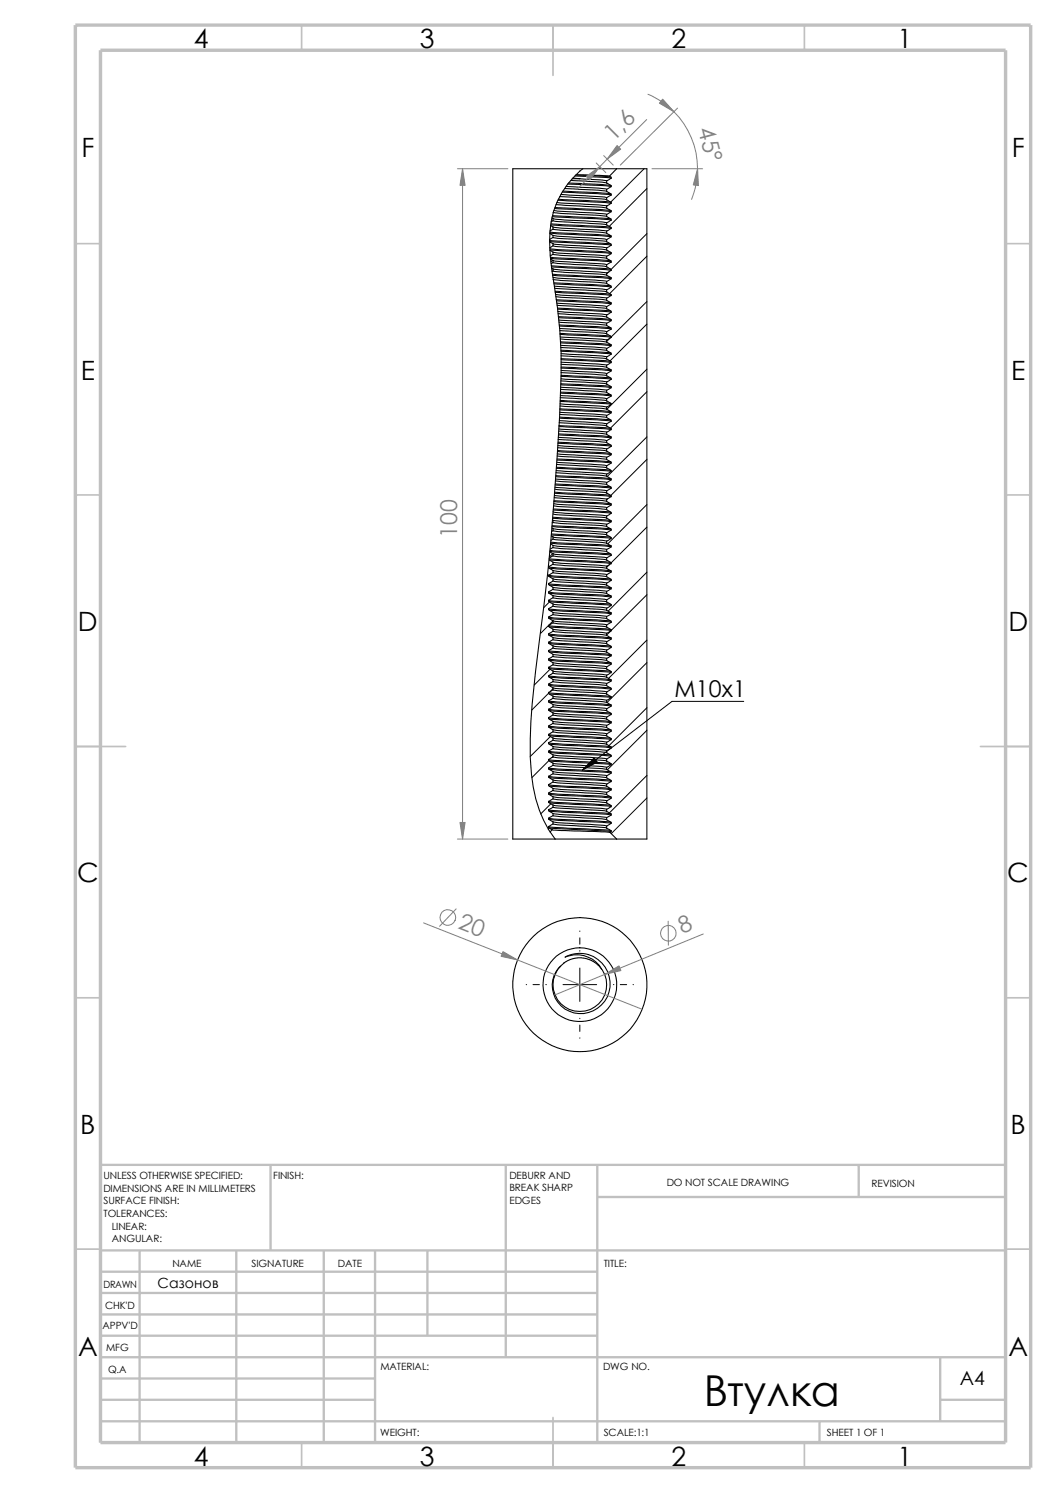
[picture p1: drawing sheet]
<svg xmlns="http://www.w3.org/2000/svg" width="210mm" height="297mm" viewBox="0 0 210 297" stroke-linecap="round" stroke-linejoin="round" font-family="sans-serif">
<g fill="none" stroke="#c0c0c0" stroke-width=".34">
<path d="M60 5v5M110 5v10M160 5v5M15 48.5h5M200 48.5h5M15 98.5h5M200 98.5h5M15 148.5h10M195 148.5h10M15 198.5h5M200 198.5h5M15 248.5h5"/>
<path d="M200 248.5h5M60 287v5M110 282v10M160 287v5"/>
</g>
<g fill="none" stroke="#c0c0c0" stroke-width=".47">
<path d="M53.8 231.7v17.1M100.6 231.7v38.3M118.8 231.7v55.3M118.8 238.1h81.2M170.8 231.7v6.4M200 231.7h-180v55.3M20 248.8h180M20 257.2h98.8M20 253h98.8M27.8 248.8v38.2M47 248.8v38.2M64.4 248.8v38.2"/>
<path d="M74.6 248.8v38.2M85 248.8v16.9M20 265.7h98.8M20 261.5h98.8M20 278.5h54.6M20 274.2h54.6M20 270h180M187 278.5h13M187 270v12.7M20 282.7h180M163 282.7v4.3"/>
</g>
<path d="M15 5h190v287h-190zM20 10h180v277h-180z" fill="none" stroke="#c0c0c0" stroke-width=".68" stroke-linecap="butt"/>
<g fill="none" stroke="#000" stroke-width=".21">
<path d="M102 33.6h13.9a17.5 17.5 0 0 0-6.6 14.4 94.4 94.4 0 0 0 1.6 13.2 104.8 104.8 0 0 1 .4 21.7l-.5 8.2a508 508 0 0 1-4.3 42.5 98.6 98.6 0 0 0-.8 20.5 24.4 24.4 0 0 0 4.7 12.8h-8.4zM111 39.8l9.5 .5 1 .2M111 39.6l9.5 .5 1 .2M111.3 39.1l6.1 .3 3.2 .4M111.5 38.7l8.3 .5 .9 .1M111.8 38.2l7 .3 2.7 .3M111.9 38l9.6 .6M112.3 37.5l6.8 .3 1.6 .3M112.6 37.1l2.7 .2a23.1 23.1 0 0 1 5.4 .4M112.9 36.6l7.6 .4 1 .1M113.1 36.4l6.6 .3 1.8 .2M113.5 35.9l6.3 .3 .8 .2"/>
<path d="M113.8 35.6h1.5M114 35.4l1.3 .2M114.3 35l6.2 .3 1 .2M114.6 34.8l6.9 .4M114.6 34.8l6.6 .3M115.3 35.6l5.4 .4M115.9 33.6h6.7M120.6 36.4l.9 .5M120.6 38.1l.9 .5v.2M120.6 39.8l.9 .5M120.6 36v.4M120.6 37.7v.4"/>
<path d="M120.6 39.3v.5M121.2 35.1l.3 .2v.2M121.5 36.9v.2M121.5 37.1l-.9 .6M121.5 38.8l-.9 .5M121.5 35.5l-.9 .5M122.6 33.6h6.1v133.3h-6.1M122.6 33.6l-1.4 1.5M109.3 48.1l.7 .4M109.3 47.8l12.2 .8M109.3 48l11.2 .6 1 .2M109.3 46.2l12.2 .7"/>
<path d="M109.3 46.4l12.2 .7M109.3 49.5l10.4 .5 1.8 .2M109.3 46.4l.7 .4M109.3 49.8l.7 .4M109.4 49.7l11.1 .6 1 .2M109.5 44.9l.5 .3M109.5 51.5l.5 .3M109.5 51.2l12 .7M109.5 51.4l9.3 .5 2.7 .3M109.5 44.7l11 .6 1 .2M109.6 44.5l10.9 .6 1 .2M109.6 52.9l10.9 .5 1 .2"/>
<path d="M109.7 53.1l10.8 .5 1 .2M109.7 53.3l.3 .2M109.7 43.3l.3 .2M109.8 43.1l9 .4 2.7 .3M109.9 42.9l11.6 .7M109.9 54.8l9.8 .4 1.8 .3M109.9 54.6l9.8 .4 1.8 .2M110 52.2l-.4 .3M110 50.6l-.6 .3M110 45.6l-.6 .3M110 48.9l-.7 .4M110 47.2l-.7 .4"/>
<path d="M110 43.5h.1M110 55.2h.1M110 53.9l-.2 .1M110 53.5h.1M110 43.9l-.4 .3M110 45.2h.1M110 51.8v.1M110 46.8v.1M110 50.2h.1M110 48.5h.1M110 43.5v.4M110 45.2v.4"/>
<path d="M110 46.8v.4M110 48.5v.4M110 50.2v.4M110 51.8v.4M110 53.5v.4M110 55.6l10.7 .8M110 42.2l10.7 .9M110 53.9l2.4 .3 7.4 .4 .9 .1M110 52.2l.9 .2 7.4 .4 2.4 .3M110 43.9l10.7 .8M110 50.6l10.7 .8M110 45.6l1.5 .2 8.3 .4 .9 .2"/>
<path d="M110 48.9l10.7 .8M110 47.2l.9 .2 7.4 .4 2.4 .3M110.1 43.5l2.3 .3 7.4 .4 .8 .1M110.1 55.2l8.2 .5 2.3 .3M110.1 53.6l10.5 .7M110.1 45.2l10.5 .8M110.1 51.9l9.7 .6 .8 .2M110.1 46.9l9.7 .6 .8 .2M110.1 50.2l10.5 .8M110.1 48.6l9.7 .5 .8 .2M110.2 41.9l8.1 .5 2.3 .3M110.2 56.5l8.6 .4 2.7 .3"/>
<path d="M110.2 56.3l11.3 .6M110.2 56.9l9.6 .6 .9 .2M110.3 41.5l9.4 .4 1.8 .2M110.3 57.3l9.5 .6 .9 .2M110.4 41.3l9.3 .4 1.8 .2M110.4 58.2l10.1 .4 1 .2M110.4 58l10.1 .4 1 .2M110.5 58.6l8.6 .5 1.6 .2M110.5 59l9.3 .6 .9 .1M110.6 40.7l9.2 .5 .9 .2M110.6 59.6l9.1 .4 1.8 .2M110.7 59.8l9 .4 1.8 .3"/>
<path d="M110.7 40.3l8.4 .5 1.5 .2M120.6 59.7l.9 .5M120.6 41.4l.9 .5M120.6 58.1l.9 .5M120.6 56.4l.9 .5v.2M120.6 43.1l.9 .5v.2M120.6 54.7l.9 .5M120.6 53.1l.9 .5M120.6 44.7l.9 .6M120.6 51.4l.9 .5v.3M120.6 46.4l.9 .5v.2M120.6 49.7l.9 .5"/>
<path d="M120.6 48.1l.9 .5M120.6 41v.4M120.6 42.7v.4M120.6 44.3v.4M120.6 46v.4M120.6 47.7v.4M120.6 49.3v.4M120.6 51v.4M120.6 52.7v.4M120.6 54.3v.4M120.6 56v.4M120.6 57.7v.4"/>
<path d="M120.6 59.3v.4M121.5 40.3v.2M121.5 40.5l-.9 .5M121.5 41.9v.2M121.5 42.1l-.9 .6M121.5 58.8l-.9 .5M121.5 58.6v.2M121.5 57.1l-.9 .6M121.5 43.8l-.9 .5M121.5 55.5l-.9 .5M121.5 55.2v.3M121.5 53.6v.2"/>
<path d="M121.5 53.8l-.9 .5M121.5 45.3v.2M121.5 45.5l-.9 .5M121.5 52.2l-.9 .5M121.5 47.1l-.9 .6M121.5 50.2v.3M121.5 50.5l-.9 .5M121.5 48.6v.2M121.5 48.8l-.9 .5M110.7 60.3l9.1 .5 .8 .2M110.8 60.7l7.5 .4 2.4 .3M110.9 61.3l10.6 .6"/>
<path d="M110.9 61.5l6.8 .3 3.8 .3M111 62l8.8 .5 .8 .2M111 62.4l8.8 .5 .8 .2M111 63l8.7 .4 1.8 .2M111.1 63.2l9.4 .4 1 .2M111.1 63.7l8 .4 1.5 .2M111.2 64.1l7.9 .4 1.5 .2M111.2 64.6l10.3 .6M111.3 64.9l7.5 .3 2.7 .3M111.3 65.4l8.5 .4 .9 .2M111.3 65.8l7 .3 2.3 .3M111.4 66.3l9.1 .5 1 .1"/>
<path d="M111.4 66.5l9.1 .5 1 .1M111.4 67.4l8.4 .5 .8 .2M111.4 67l8.4 .5 .8 .1M111.4 79.1l6.9 .4 2.3 .3M111.4 79.7l9.1 .4 1 .2M111.4 79.9l9.1 .4 1 .2M111.5 68l8.2 .4 1.8 .2M111.5 68.2l8.2 .4 1.8 .2M111.5 78l7.3 .3 2.7 .3M111.5 78.2l8.2 .4 1.8 .2M111.5 78.7l5.9 .3 3.2 .3M111.5 77l7.6 .4 1.6 .2"/>
<path d="M111.5 68.7l6.8 .3 2.4 .3M111.5 77.4l7.6 .5 1.6 .2M111.5 69.7l10 .5M111.5 69.1l7.6 .4 1.6 .2M111.5 76.3l9 .5 1 .1M111.5 76.5l9 .5 1 .1M111.5 75.8l8.3 .4 .9 .2M111.6 73l8.1 .4 1.8 .2M111.6 73.2l8.1 .4 1.8 .2M111.6 72.5l8.2 .4 .9 .2M111.6 71.5l8.9 .5 1 .1M111.6 72.1l7.5 .3 1.6 .2"/>
<path d="M111.6 71.3l8.9 .5 1 .1M111.6 73.7l6.7 .3 2.4 .3M111.6 70.8l5.8 .3 3.3 .3M111.6 74.1l6.7 .4 2.4 .3M111.6 74.7l9.9 .5M111.6 74.9l6.1 .2 3.8 .4M111.6 75.4l8.2 .4 .9 .2M111.6 69.9l7.2 .3 2.7 .3M111.6 70.4l8.2 .4 .9 .2M120.6 73.1l.9 .5M120.6 71.4l.9 .5M120.6 74.8l.9 .5v.2"/>
<path d="M120.6 69.7l.9 .6M120.6 76.4l.9 .5M120.6 68.1l.9 .5M120.6 78.1l.9 .5v.2M120.6 66.4l.9 .5M120.6 79.8l.9 .5M120.6 64.7l.9 .6v.2M120.6 63.1l.9 .5M120.6 61.4l.9 .5v.2M120.6 61v.4M120.6 62.7v.4M120.6 64.3v.4"/>
<path d="M120.6 66v.4M120.6 67.6v.5M120.6 69.3v.4M120.6 71v.4M120.6 72.6v.5M120.6 74.3v.5M120.6 76v.4M120.6 77.6v.5M120.6 79.3v.5M121.5 73.6v.2M121.5 72.1l-.9 .5M121.5 71.9v.2"/>
<path d="M121.5 73.8l-.9 .5M121.5 75.5l-.9 .5M121.5 70.3v.2M121.5 70.5l-.9 .5M121.5 76.9v.2M121.5 77.1l-.9 .5M121.5 68.6v.2M121.5 68.8l-.9 .5M121.5 78.8l-.9 .5M121.5 66.9v.2M121.5 67.1l-.9 .5M121.5 65.5l-.9 .5"/>
<path d="M121.5 63.8l-.9 .5M121.5 63.6v.2M121.5 62.1l-.9 .6M121.5 60.5l-.9 .5M121.5 60.2v.3M110.2 99.8l9.5 .4 1.8 .3M110.2 99.6l9.5 .4 1.8 .2M110.2 99l9.6 .6 .9 .1M110.3 98.1l10.2 .5 1 .2M110.3 98.6l10.3 .7M110.3 97.9l10.2 .5 1 .2M110.4 96.9l9.4 .6 .8 .2"/>
<path d="M110.4 97.3l9.4 .6 .8 .2M110.4 96.5l8.4 .4 2.7 .3M110.4 96.3l11.1 .6M110.5 95.3l7.8 .4 2.4 .3M110.5 95.7l8.6 .5 1.6 .2M110.5 94.6l9.2 .4 1.8 .3M110.5 94.8l10 .5 1 .2M110.6 94l9.2 .6 .9 .1M110.6 93.6l9.2 .5 .8 .2M110.7 93l10.8 .6M110.7 93.2l9.8 .4 1 .2M110.7 92.4l7.6 .4 2.3 .3"/>
<path d="M110.7 91.9l9.1 .6 .8 .2M110.8 91.3l8 .4 2.7 .2M110.8 91.5l8.9 .4 1.8 .2M110.8 90.3l8.3 .5 1.6 .2M110.8 90.7l8.3 .5 1.6 .2M110.9 89.6l9.6 .5 1 .2M110.9 89.8l9.6 .5 1 .2M110.9 89.1l8.9 .5 .9 .1M111 88.2l6.7 .3 3.8 .3M111 88.6l8.8 .6 .8 .1M111 88l10.5 .6M111 87.4l8.1 .4 1.5 .3"/>
<path d="M111 87l7.3 .4 2.4 .3M111.1 86.3l8.6 .4 1.8 .2M111.1 86.5l8.6 .4 1.8 .2M111.1 85.3l8 .5 1.5 .2M111.1 85.8l8.7 .4 .8 .2M111.2 84.7l9.3 .4 1 .2M111.2 84.9l9.3 .4 1 .2M111.2 84.1l8.6 .5 .8 .2M111.3 83.2l7.5 .3 2.7 .3M111.3 83.7l8.5 .5 .9 .1M111.3 83l10.2 .6M111.3 82.4l7.8 .4 1.6 .3"/>
<path d="M111.3 81.3l8.4 .4 1.8 .2M111.3 81.5l8.4 .4 1.8 .2M111.3 82l7 .4 2.3 .3M111.4 80.3l8.4 .5 .9 .2M111.4 80.8l8.4 .4 .9 .2M120.6 81.4l.9 .5M120.6 83.1l.9 .5v.2M120.6 84.8l.9 .5M120.6 86.4l.9 .5M120.6 88.1l.9 .5v.2M120.6 89.7l.9 .6M120.6 91.4l.9 .5v.2"/>
<path d="M120.6 93.1l.9 .5v.2M120.6 94.7l.9 .5M120.6 96.4l.9 .5v.3M120.6 98.1l.9 .5M120.6 99.7l.9 .5M120.6 81v.4M120.6 82.7v.4M120.6 84.3v.5M120.6 86v.4M120.6 87.7v.4M120.6 89.3v.4M120.6 91v.4"/>
<path d="M120.6 92.7v.4M120.6 94.3v.4M120.6 96v.4M120.6 97.7v.4M120.6 99.3v.4M121.5 80.3v.2M121.5 80.5l-.9 .5M121.5 81.9v.2M121.5 82.1l-.9 .6M121.5 83.8l-.9 .5M121.5 85.3v.2M121.5 85.5l-.9 .5"/>
<path d="M121.5 86.9v.2M121.5 87.1l-.9 .6M121.5 88.8l-.9 .5M121.5 90.3v.2M121.5 90.5l-.9 .5M121.5 92.1l-.9 .6M121.5 93.8l-.9 .5M121.5 95.2v.3M121.5 95.5l-.9 .5M121.5 97.2l-.9 .5M121.5 98.6v.2M121.5 98.8l-.9 .5"/>
<path d="M109.1 117.8l1.1 .1 9.5 .5 1.8 .2M109.1 114.4l1.1 .2 11.3 .6M109.1 116.1l2.8 .3 8.6 .4 1 .1M109.1 119.4l1.1 .2 11.3 .6M109.1 112.8v.2l.9 .5M109.1 117.8v.2l.9 .5M109.1 114.4v.2l.9 .5M109.1 116.1v.2l.9 .5M109.1 119.4v.2l.9 .5M109.1 112.8l12.4 .8M109.2 111.2l11.3 .6 1 .1M109.2 111.4l.8 .4"/>
<path d="M109.3 111.4l11.2 .6 1 .1M109.3 113l12.2 .8M109.3 118l12.2 .8M109.3 114.7l9.5 .5 2.7 .3M109.3 116.4l11.2 .6 1 .1M109.3 119.7l11.2 .6 1 .2M109.3 109.7l9.5 .5 2.7 .3M109.4 109.8l.6 .4M109.4 109.5l12.1 .7M109.5 107.9l10.2 .5 1.8 .2M109.5 108.1l11 .5 1 .2M109.5 108.2l.5 .3"/>
<path d="M109.6 106.4l8.1 .4 3.8 .3M109.6 106.6l.4 .2M109.7 106.2l11.8 .7M109.8 105l.2 .2M109.8 104.8l9.9 .4 1.8 .3M109.8 104.6l11.7 .6M109.9 103.4l.1 .1M109.9 103.1l10.6 .5 1 .2M109.9 102.9l10.6 .5 1 .2M110 107.2l-.4 .3M110 108.9l-.6 .3M110 110.6l-.7 .4"/>
<path d="M110 112.2l-.9 .6M110 113.9l-.9 .5M110 115.6l-.9 .5M110 117.2l-.9 .6M110 118.9l-.9 .5M110 101.8h.1M110 103.5h.1M110 103.9l-.2 .1M110 105.2h.1M110 105.6l-.3 .1M110 106.8h.1M110 108.5h.1"/>
<path d="M110 110.2h.1M110 111.8h.1M110 103.5v.4M110 105.2v.4M110 106.8v.4M110 108.5v.4M110 110.2v.4M110 111.8v.4M110 113.5v.4M110 115.1v.5M110 116.8v.4M110 118.5v.4"/>
<path d="M110 102.2l10.7 .9M110 103.9l1.5 .2 8.3 .5 .9 .1M110 105.6l.9 .1 7.4 .4 2.4 .3M110 107.2l10.7 .9M110 108.9l10.7 .8M110 110.6l.9 .1 7.4 .4 2.4 .3M110 112.2l2.4 .3 7.4 .4 .9 .2M110 113.9l10.7 .8M110 113.5l.9 .2 7.4 .3 2.4 .3M110 118.9l.9 .2 7.4 .4 2.4 .3M110 118.5l10.7 .8M110 115.6l10.7 .8"/>
<path d="M110 115.1l10.7 .9M110 117.2a23.1 23.1 0 0 0 5.3 .4l5.4 .5M110 116.8l10.7 .8M110 101.4l8.8 .5 2.7 .3M110.1 101.3l11.4 .6M110.1 101.9l2.3 .2 7.4 .4 .8 .2M110.1 103.5l10.5 .8M110.1 105.2l9.7 .6 .8 .2M110.1 106.9l9.7 .6 .8 .2M110.1 108.5l10.5 .8M110.1 110.2l9.7 .6 .8 .2M110.1 111.9l10.5 .7"/>
<path d="M110.1 100.6l10.5 .8M110.2 100.2l8.1 .5 2.3 .3M120.6 101.4l.9 .5v.3M120.6 103.1l.9 .5M120.6 104.7l.9 .6v.2M120.6 106.4l.9 .5v.2M120.6 108.1l.9 .5M120.6 109.7l.9 .6v.2M120.6 111.4l.9 .5M120.6 113.1l.9 .5M120.6 119.8l.9 .5v.2M120.6 118.1l.9 .5"/>
<path d="M120.6 116.4l.9 .5M120.6 114.7l.9 .6M120.6 101v.4M120.6 102.7v.4M120.6 104.3v.4M120.6 106v.4M120.6 107.7v.4M120.6 109.3v.4M120.6 111v.4M120.6 112.6v.5M120.6 114.3v.4M120.6 116v.4"/>
<path d="M120.6 117.6v.5M120.6 119.3v.5M121.5 100.2v.3M121.5 100.5l-.9 .5M121.5 102.2l-.9 .5M121.5 103.6v.2M121.5 103.8l-.9 .5M121.5 105.5l-.9 .5M121.5 107.1l-.9 .6M121.5 108.6v.2M121.5 108.8l-.9 .5M121.5 110.5l-.9 .5"/>
<path d="M121.5 111.9v.2M121.5 112.1l-.9 .5M121.5 113.6v.2M121.5 118.8l-.9 .5M121.5 118.6v.2M121.5 117.1l-.9 .5M121.5 116.9v.2M121.5 115.5l-.9 .5M121.5 115.3v.2M121.5 113.8l-.9 .5M109.1 121.1l12.4 .8M109.1 122.8l1.1 .1 8.6 .4 2.7 .3"/>
<path d="M109.1 132.8l1.1 .1 11.3 .7M109.1 136.1l1.1 .2 8.6 .4 2.7 .2M109.1 137.8l12.4 .8M109.1 139.4l12.4 .9M109.1 127.8l1.1 .1 11.3 .7M109.1 129.4l2.8 .3 8.6 .4 1 .2M109.1 124.4l12.4 .9M109.1 126.1l12.4 .8M109.1 131.1l12.4 .8M109.1 134.5l1.8 .2 9.6 .4 1 .2M109.1 121.1v.2l.9 .5M109.1 122.8v.2l.9 .5"/>
<path d="M109.1 132.8v.2l.9 .5M109.1 136.1v.2l.9 .5M109.1 137.8v.2l.9 .5M109.1 139.4v.3l.9 .5M109.1 127.8v.2l.9 .5M109.1 129.4v.2l.9 .6M109.1 124.4v.2l.9 .6M109.1 126.1v.2l.9 .5M109.1 131.1v.2l.9 .5M109.1 134.5v.1l.9 .6M109.3 121.4l11.2 .6 1 .1M109.3 123l9.5 .5 2.7 .3"/>
<path d="M109.3 133l11.2 .6 1 .2M109.3 136.4l12.2 .7M109.3 138l11.2 .6 1 .2M109.3 139.7l12.2 .8M109.3 128l9.5 .5 2.7 .3M109.3 129.7l11.2 .6 1 .2M109.3 124.7l11.2 .6 1 .2M109.3 126.4l12.2 .7M109.3 131.4l12.2 .7M109.3 134.7l11.2 .6 1 .2M110 120.6l-.9 .5M110 122.3l-.9 .5"/>
<path d="M110 123.9l-.9 .5M110 125.6l-.9 .5M110 127.3l-.9 .5M110 130.6l-.9 .5M110 132.2l-.9 .6M110 133.9l-.9 .6M110 135.6l-.9 .5M110 137.2l-.9 .6M110 138.9l-.9 .5M110 128.9l-.9 .5M110 120.1v.5M110 121.8v.5"/>
<path d="M110 123.5v.4M110 125.2v.4M110 126.8v.5M110 128.5v.4M110 130.2v.4M110 131.8v.4M110 133.5v.4M110 135.2v.4M110 136.8v.4M110 138.5v.4M110 135.6l10.7 .8M110 135.2l10.7 .8"/>
<path d="M110 133.9l10.7 .8M110 133.5l2.4 .3 7.4 .4 .9 .1M110 132.2l.9 .2 7.4 .4 2.4 .3M110 131.8l.9 .2 7.4 .4 2.4 .3M110 137.2l.9 .2 7.4 .4 2.4 .3M110 136.8l10.7 .9M110 138.9l2.4 .3 7.4 .4 .9 .1M110 138.5l2.4 .3 7.4 .3 .9 .2M110 123.9l.9 .2 7.4 .4 2.4 .3M110 123.5l10.7 .8M110 125.6l2.4 .3 7.4 .3 .9 .2M110 125.2l1.5 .2 8.3 .4 .9 .2"/>
<path d="M110 122.3l10.7 .8M110 121.8l10.7 .8M110 127.3l10.7 .8M110 126.8l.9 .2 7.4 .4 2.4 .3M110 130.6l2.4 .3 7.4 .3 .9 .2M110 130.2l10.7 .8M110 128.9l10.7 .9M110 128.5l10.7 .8M110 120.6l10.7 .8M110 120.1l2.4 .3 7.4 .4 .9 .2M120.6 139.7l.9 .6M120.6 138.1l.9 .5"/>
<path d="M120.6 136.4l.9 .5M120.6 134.7l.9 .6M120.6 133.1l.9 .5v.2M120.6 131.4l.9 .5M120.6 129.8l.9 .5M120.6 128.1l.9 .5v.2M120.6 126.4l.9 .5M120.6 124.8l.9 .5M120.6 123.1l.9 .5v.2M120.6 121.4l.9 .5M120.6 121v.4M120.6 122.6v.5"/>
<path d="M120.6 124.3v.5M120.6 126v.4M120.6 127.7v.4M120.6 129.3v.5M120.6 131v.4M120.6 132.7v.4M120.6 134.3v.4M120.6 136v.4M120.6 137.7v.4M120.6 139.3v.4M121.5 138.8l-.9 .5M121.5 138.6v.2"/>
<path d="M121.5 137.1l-.9 .6M121.5 136.9v.2M121.5 135.5l-.9 .5M121.5 135.3v.2M121.5 133.8l-.9 .5M121.5 132.1l-.9 .6M121.5 131.9v.2M121.5 130.5l-.9 .5M121.5 130.3v.2M121.5 128.8l-.9 .5M121.5 127.1l-.9 .6M121.5 126.9v.2"/>
<path d="M121.5 125.5l-.9 .5M121.5 125.3v.2M121.5 123.8l-.9 .5M121.5 122.1l-.9 .5M121.5 121.9v.2M121.5 120.5l-.9 .5M109.1 141.1l1.1 .2 8.6 .3 2.7 .3M109.1 142.7l2.8 .3 8.6 .4 1 .2M109.1 152.8l12.4 .8M109.1 154.4l1.1 .2 8.6 .4 2.7 .2M109.1 156.1l2.8 .3 8.6 .4 1 .1M109.1 157.8l12.4 .8"/>
<path d="M109.1 144.4l12.4 .8M109.1 146.1l1.1 .2 11.3 .6M109.1 147.7l2.8 .3 8.6 .4 1 .2M109.1 149.4l1.1 .2 8.6 .4 2.7 .2M109.1 151.1l12.4 .8M109.1 159.4l1.1 .2 11.3 .6M109.1 141.1v.2l.9 .5M109.1 142.7v.3l.9 .5M109.1 152.8v.2l.9 .5M109.1 154.4v.2l.9 .6M109.1 156.1v.2l.9 .5M109.1 157.8v.2l.9 .5"/>
<path d="M109.1 144.4v.3l.9 .5M109.1 146.1v.2l.9 .5M109.1 147.7v.3l.9 .5M109.1 149.4v.2l.9 .6M109.1 151.1v.2l.9 .5M109.1 159.4v.2l.9 .5M109.3 141.4l9.5 .5 2.7 .3M109.3 143l11.2 .6 1 .2M109.3 153l11.2 .6 1 .2M109.3 154.7l9.5 .5 2.7 .3M109.3 156.4l11.2 .6 1 .1M109.3 158l12.2 .8"/>
<path d="M109.3 144.7l12.2 .8M109.3 146.3l11.2 .7 1 .2M109.3 148l11.2 .6 1 .2M109.3 149.7l12.2 .8M109.3 151.3l11.2 .7 1 .1M109.3 159.7l9.5 .5 2.7 .3M110 140.6l-.9 .5M110 142.2l-.9 .5M110 143.9l-.9 .5M110 145.6l-.9 .5M110 147.2l-.9 .5M110 148.9l-.9 .5"/>
<path d="M110 150.6l-.9 .5M110 152.2l-.9 .6M110 153.9l-.9 .5M110 155.6l-.9 .5M110 157.2l-.9 .6M110 158.9l-.9 .5M110 140.2v.4M110 141.8v.4M110 143.5v.4M110 145.2v.4M110 146.8v.4M110 148.5v.4"/>
<path d="M110 150.2v.4M110 151.8v.4M110 153.5v.4M110 155.2v.4M110 156.8v.4M110 158.5v.4M110 153.9l10.7 .8M110 153.5l.9 .2 7.4 .4 2.4 .2M110 152.2l10.7 .9M110 151.8l2.4 .3 7.4 .4 .9 .2M110 155.6l10.7 .8M110 155.2l10.7 .8"/>
<path d="M110 148.9l10.7 .8M110 148.5l10.7 .8M110 150.6l.9 .1 7.4 .4 2.4 .3M110 150.2l10.7 .8M110 143.9l2.4 .3 7.4 .4 .9 .1M110 143.5l10.7 .8M110 142.2l10.7 .9M110 141.8l10.7 .9M110 140.6l10.7 .8M110 140.2l.9 .1 7.4 .4 2.4 .3M110 157.2l2.4 .3 7.4 .4 .9 .2M110 156.8l10.7 .8"/>
<path d="M110 145.6l.9 .2 8.2 .4 1.6 .2M110 145.2l.9 .1 7.4 .4 2.4 .3M110 158.9l.9 .2 8.2 .4 1.6 .2M110 158.5l.9 .2 7.4 .3 2.4 .3M110 147.2l10.7 .9M110 146.8l2.4 .3 7.4 .4 .9 .2M120.6 159.7l.9 .6v.2M120.6 158.1l.9 .5M120.6 156.4l.9 .5M120.6 154.7l.9 .6v.2M120.6 153.1l.9 .5M120.6 151.4l.9 .5"/>
<path d="M120.6 149.7l.9 .6v.2M120.6 148.1l.9 .5M120.6 146.4l.9 .5M120.6 144.7l.9 .5M120.6 143.1l.9 .5M120.6 141.4l.9 .5v.3M120.6 141v.4M120.6 142.7v.4M120.6 144.3v.4M120.6 146v.4M120.6 147.7v.4M120.6 149.3v.4"/>
<path d="M120.6 151v.4M120.6 152.7v.4M120.6 154.3v.4M120.6 156v.4M120.6 157.6v.5M120.6 159.3v.4M121.5 158.8l-.9 .5M121.5 158.6v.2M121.5 157.1l-.9 .5M121.5 156.9v.2M121.5 155.5l-.9 .5M121.5 153.8l-.9 .5"/>
<path d="M121.5 153.6v.2M121.5 152.1l-.9 .6M121.5 151.9v.2M121.5 150.5l-.9 .5M121.5 148.8l-.9 .5M121.5 148.6v.2M121.5 147.2l-.9 .5M121.5 146.9v.3M121.5 145.5l-.9 .5M121.5 145.2v.3M121.5 143.8l-.9 .5M121.5 143.6v.2"/>
<path d="M121.5 142.2l-.9 .5M121.5 140.5l-.9 .5M121.5 140.3v.2M109.1 162.8l1.1 .1 8.6 .4 2.7 .3M109.1 164.4l1.1 .2 11.3 .6M109.1 161.1l2.8 .3 8.6 .4 1 .1M109.1 162.8v.2l.9 .5M109.1 164.4v.2l.7 .5M109.1 161.1v.2l.9 .5M109.3 163l12.2 .8M109.3 164.7l11.2 .6 1 .2M109.3 161.4l11.2 .6 1 .1"/>
<path d="M109.8 165.1l11.5 .5M109.8 165.1l-.4 .4M110 160.6l-.9 .5M110 162.3l-.9 .5M110 163.9l-.9 .5M110 160.1v.5M110 161.8v.5M110 163.5v.4M110 162.3l1.5 .2 8.3 .4 .9 .2M110 161.8l10.7 .8M110 160.6l10.7 .8M110 160.1l2.4 .3 7.4 .4 .9 .2"/>
<path d="M110 163.9l.9 .2 7.4 .4 2.4 .3M110 163.5l10.7 .8M110.4 166.9h12.2M120.6 164.8l.9 .5v.2M120.6 163.1l.9 .5v.2M120.6 161.4l.9 .5M120.6 161v.4M120.6 162.6v.5M120.6 164.3v.5M121.3 165.6l1.3 1.3M121.5 163.8l-.9 .5M121.5 162.1l-.9 .5"/>
<path d="M121.5 161.9v.2M121.5 160.5l-.9 .5M121.5 165.5l-.2 .1M111.5 192.2a5.3 5.3 0 0 0-.1 7.3 5.3 5.3 0 0 0 7.3 .5 5.3 5.3 0 0 0 .9-7.2M112.4 190.4a6 6 0 0 1 8.8 4.3 6 6 0 0 1-7.1 6.8 5.6 5.6 0 0 1-4.2-4.7 5.6 5.6 0 0 1 2.9-5.6l1.1-.5 1-.2 1.6 .2 1.8 .8 1.3 1.3a5.7 5.7 0 0 0-7.2-2.4z"/>
<circle cx="115.3" cy="195.9" r="13.3"/>
<circle cx="115.3" cy="195.9" r="7.3"/>
</g>
<g fill="none" stroke="#000" stroke-width=".2">
<path d="M128.1 33.6l-6.6 6.6M128.7 37.5l-7.5 7.5M109.9 51.8l-.3 .3M120.7 40.9l-.1 .1M121.1 54.1l-.5 .4M128.7 46.5l-7.2 7.1M128.7 60l-7.2 7.1M128.7 51l-7.5 7.4M121.4 67.2l-.8 .7M128.7 73.4l-8 8M128.7 64.5l-7.4 7.3M128.7 77.9l-7.3 7.3"/>
<path d="M120.8 99.2l-.2 .2M128.7 86.9l-7.9 7.9M128.7 91.4l-7.2 7.2M109.3 119.8l-1.1 1.1M109.9 110.1l-.6 .7M121.2 112.4l-.6 .5M128.7 100.4l-7.8 7.8M128.7 113.8l-7.8 7.8M128.7 104.9l-7.2 7.1M128.7 118.3l-7.2 7.1M109.1 137.9l-3.4 3.4M109.4 133.1l-3.1 3.2"/>
<path d="M110 123.5l-2.5 2.5M110 137l-.6 .6M121.5 125.5l-.9 .8M128.7 127.3l-7.7 7.7M128.7 131.8l-8 8M147.9 139.5h-14.3l-17.8 13.7M109.1 151.3l-3.3 3.4M109.5 146.5l-4 4M109.6 159.9l-2.1 2M110 150.5l-.2 .2M128.7 140.8l-7.6 7.5M128.7 154.3l-7.5 7.4"/>
<path d="M128.7 145.3l-7.9 7.9M128.7 158.7l-7.1 7.1M109.2 164.7l-.2 .2M104.6 195.9h.1M106 195.9h1.3M108.5 195.9h.2M112 195.9h6.7M115.3 185.2v.1M115.3 186.6v1.2M115.3 189.1v.1M115.3 192.6v6.6M122 195.9h.1"/>
<path d="M123.4 195.9h1.2M125.9 195.9h.1M115.3 202.6h.1M115.3 203.9v1.3M115.3 206.5h.1"/>
</g>
<g fill="none" stroke="#808080" stroke-width=".2">
<path d="M128.9 18.8a16.1 16.1 0 0 1 8.6 20.9M91 33.6h10M92 33.6v133.3M118.6 32.4l1.9 1.9M120.1 30.9l1.9 2M128.6 23.8l-13.8 13.8M129.7 33.6h10M134.7 21.5l-11.3 11.4M91 166.9h10M84.2 183.6l43.5 17.2M90.7 180.8l-3.3 3.5M132.9 183.3v4.7"/>
<path d="M139.9 185.8l-29.5 12.1"/>
<circle cx="89.1" cy="182.5" r="1.56"/>
<circle cx="132.9" cy="185.7" r="1.55"/>
</g>
<g fill="#808080" stroke="#808080" stroke-width=".2">
<path d="M92 33.6l.5 3.3h-1z"/>
<path d="M91.5 163.6h1l-.5 3.3z"/>
<path d="M131.8 19.7l2.2 2.5-2.9-1.7z"/>
<path d="M138.7 33.6l.2 3.3-1-.1z"/>
<path d="M122.7 29l.7 .7-2.7 2z"/>
<path d="M116.6 35.1l2.7-2-2 2.7z"/>
<path d="M100 189.3l2.9 1.7-3.2-.8z"/>
<path d="M120.3 193.8l2.8-1.6 .4 .9z"/>
</g>
<path d="M118.2 150.8l.6 .8-3 1.6z" fill="#000" stroke="#000" stroke-width=".2"/>
<text font-size="8.5" x="140" y="279.7">Втулка</text>
<g font-size="5.3">
<text x="38.5" y="9.6">4</text>
<text x="83.5" y="9.6">3</text>
<text x="133.5" y="9.6">2</text>
<text x="178.5" y="9.6">1</text>
<text x="16.2" y="31.3">F</text>
<text x="201.2" y="31.3">F</text>
<text x="16" y="75.6">E</text>
<text x="201.1" y="75.6">E</text>
<text x="15.5" y="125.6">D</text>
<text x="200.6" y="125.6">D</text>
<text x="15.3" y="175.6">C</text>
<text x="200.3" y="175.6">C</text>
<text x="16" y="225.6">B</text>
<text x="201" y="225.6">B</text>
<text x="15.5" y="269.8">A</text>
<text x="200.5" y="269.8">A</text>
<text x="38.5" y="291.6">4</text>
<text x="83.5" y="291.6">3</text>
<text x="133.5" y="291.6">2</text>
<text x="178.5" y="291.6">1</text>
</g>
<g font-size="4.6" fill="#808080">
<text x="122.1" y="28.2" transform="rotate(-45 122.1 28.2)">1,6</text>
<text x="138.8" y="25.7" transform="rotate(75 138.8 25.7)">45°</text>
<text x="90.9" y="107" transform="rotate(-90 90.9 107)">100</text>
<text x="90.9" y="184.6" transform="rotate(22 90.9 184.6)">20</text>
<text x="135.7" y="185.8" transform="rotate(-22 135.7 185.8)">8</text>
</g>
<text font-size="4.6" x="134.1" y="138.6">М10х1</text>
<text font-size="3.9" x="190.9" y="275.5">A4</text>
<text font-size="2.8" x="31.3" y="256.2">Сазонов</text>
<g font-size="2">
<text x="20.6" y="234.6">UNLESS OTHERWISE SPECIFIED:</text>
<text x="20.6" y="237.1">DIMENSIONS ARE IN MILLIMETERS</text>
<text x="20.6" y="239.6">SURFACE FINISH:</text>
<text x="54.4" y="234.6">FINISH:</text>
<text x="101.3" y="239.5">EDGES</text>
<text x="101.3" y="234.5">DEBURR AND</text>
<text x="101.3" y="237">BREAK SHARP</text>
<text x="132.6" y="236">DO NOT SCALE DRAWING</text>
<text x="173.3" y="236.2">REVISION</text>
<text x="20.6" y="242.1">TOLERANCES:</text>
<text x="22.2" y="244.6">LINEAR:</text>
<text x="22.2" y="247.1">ANGULAR:</text>
<text x="50" y="252">SIGNATURE</text>
<text x="67.2" y="252">DATE</text>
<text x="120.1" y="252">TITLE:</text>
<text x="20.6" y="256.2">DRAWN</text>
<text x="34.3" y="252.1">NAME</text>
<text x="20.9" y="260.4">CHK'D</text>
<text x="20.4" y="264.5">APPV'D</text>
<text x="21.1" y="268.8">MFG</text>
<text x="21.5" y="273.1">Q.A</text>
<text x="75.6" y="272.5">MATERIAL:</text>
<text x="119.9" y="272.5">DWG NO.</text>
<text x="75.6" y="285.6">WEIGHT:</text>
<text x="120.1" y="285.6">SCALE:1:1</text>
<text x="164.5" y="285.6">SHEET 1 OF 1</text>
</g>
</svg>
